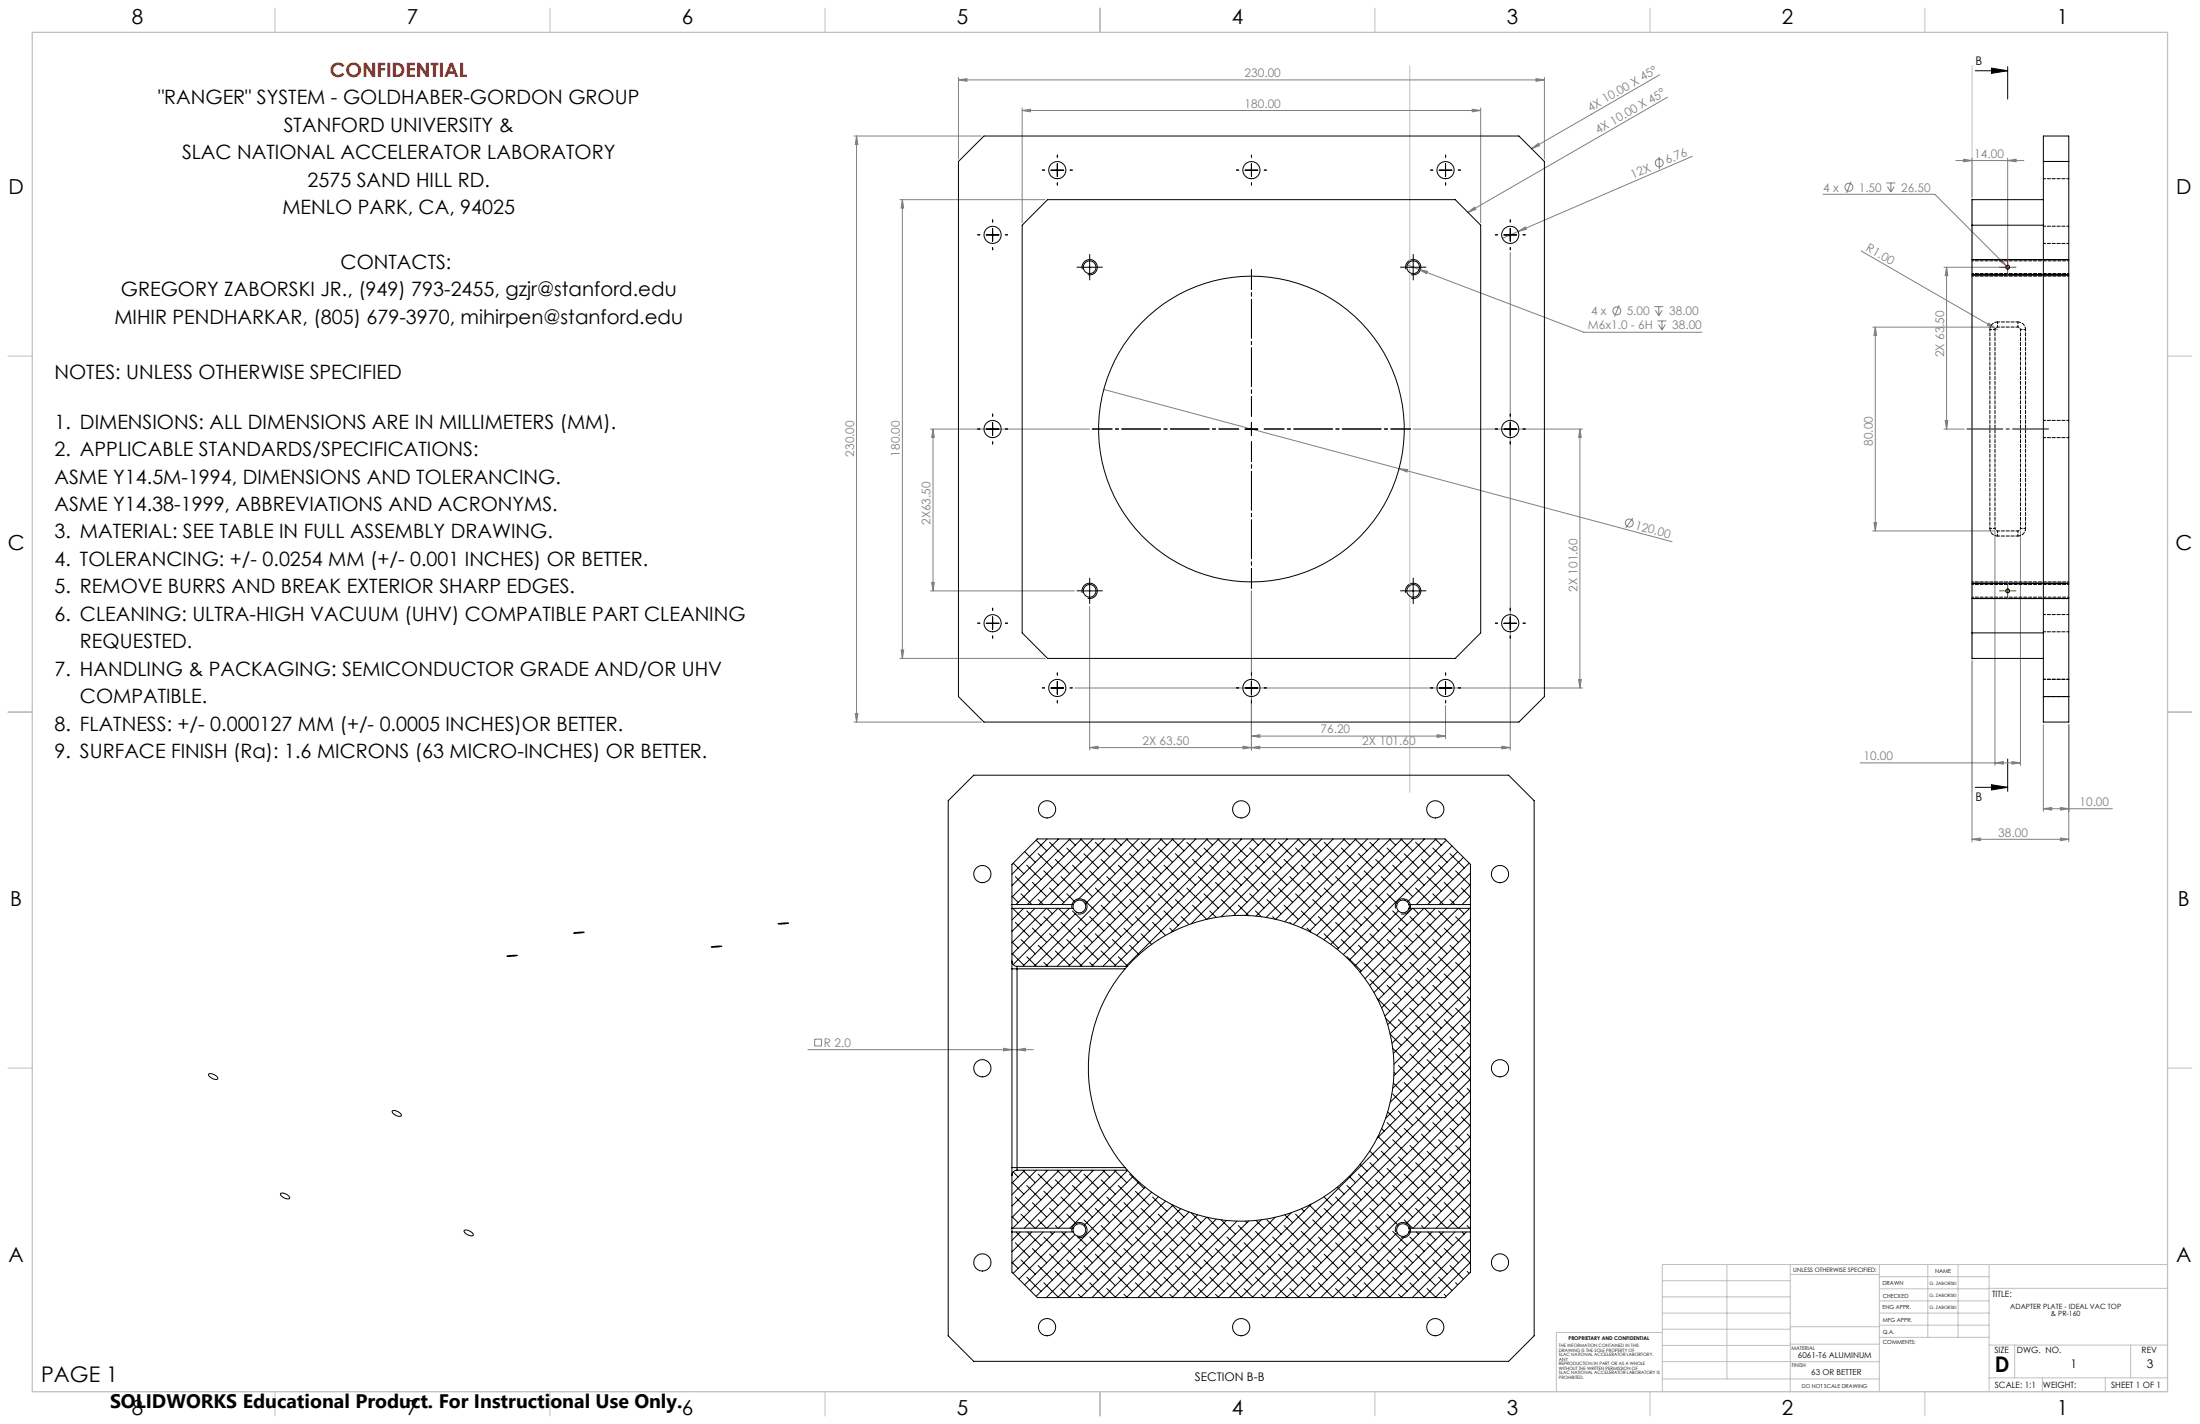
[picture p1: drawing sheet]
<svg xmlns="http://www.w3.org/2000/svg" width="864mm" height="559mm" viewBox="0 0 864 559" stroke-linecap="round" stroke-linejoin="round" font-family="sans-serif">
<g fill="none" stroke="#808080" stroke-width=".39">
<path d="M376.2 31.4l3.4-.5v1zM376.2 30.4v32M376.2 31.4h230M602.9 30.9l3.3 .5-3.3 .5zM606.2 30.4v32M651.5 29.4l-50.3 28.9M654.6 38.1l-78.4 45.3M335.2 53.4h50M336.2 53.4l.6 3.3h-1.1zM336.2 53.4v230M401.2 43.4l3.3-.5v1zM401.2 42.4v45"/>
<path d="M401.2 43.4h180M577.9 42.9l3.3 .5-3.3 .5zM581.2 42.4v45M601.2 58.3l2.6-2 .5 .9zM353.2 78.4h57M354.2 78.4l.6 3.3h-1.1zM354.2 78.4v180M651.3 61.5l.1 4.8M664.3 61.3l-68.4 29.5M715.6 76.2h43.9l28.1 28.2M726.7 71.3l-1.8 4.4M740.4 71.8h3.6"/>
<path d="M740.9 73.2l1.3 2.2M742.2 71.8v3.6M743.6 73.2l-1.4 2.2M767.8 63h26.7M770.8 62.5l3.3 .5-3.3 .5zM774.1 62v15.4M788.1 63l3.3-.5v1zM788.1 62v41.9M576.2 83.4l2.6-2.1 .6 .9zM592.8 99.1v195.3M595.9 90.8l2.9-1.8 .4 1zM595.9 90.8l-6.2 2.7"/>
<path d="M730.6 98.5l52.6 30.4M552.4 104l4.7 1.8M557.1 105.8l3.3 .7-.4 .9zM557.1 105.8l64.6 24.6h46.4M635.6 119.8l-1.8 4.4M763.1 104.9h24M764.1 104.9v63.5M764.1 104.9l.5 3.3h-1zM785.6 101.6l2 2.8-2.7-2zM787.6 104.4l1 1M649.4 120.3h3.5M649.8 121.7l1.4 2.2"/>
<path d="M650.6 125.9h3.6M651.1 127.4l1.3 2.1M651.2 120.3v3.6M652.4 125.9v3.6M652.5 121.7l-1.3 2.2M653.7 127.4l-1.3 2.1M735.2 128.4h47.9M736.1 128.4l.5 3.3h-1zM736.1 128.4v80M780.6 126.8l2.6 2.1-3.1-1.2zM783.2 128.9l.9 .5M433.3 152.8l115.9 31.1"/>
<path d="M365.2 168.4h62.5M366.3 168.4l.4 3.3h-1zM366.3 168.4v63.5M554.7 168.4h66.5M620.2 168.4l.5 3.3h-1zM620.2 168.4v101.6M763.1 168.4h8M763.6 165.1h1l-.5 3.3zM549.2 183.9l3.3 .4-.3 .9zM549.2 183.9l107.1 28.7M641 203.3l-2.9 3.9M735.2 208.4h47.9v92"/>
<path d="M735.6 205.1h1l-.5 3.3zM793.1 208.4v92M365.2 231.9h56.5M365.7 228.6h1l-.4 3.3zM427.7 237.9v56.5M491.2 231.9v62.5M353.2 258.4h57M353.7 255.1h1.1l-.6 3.3zM774.1 259.4v71M421.9 270h199.3M567.4 276.9v12.9M619.7 266.7h1l-.5 3.3z"/>
<path d="M335.2 283.4h50M335.7 280.1h1.1l-.6 3.3zM427.7 293.4l3.3-.6v1.1zM427.7 293.4h165.1M487.9 292.8l3.3 .6-3.3 .5zM491.2 293.4l3.3-.6v1.1zM491.2 288.9l3.3-.6v1zM491.2 288.9h76.2M564.1 288.3l3.3 .6-3.3 .4zM589.5 292.8l3.3 .6-3.3 .5zM730.2 299.4h62.9M783.1 299.4l3.3-.5v1z"/>
<path d="M789.8 298.9l3.3 .5-3.3 .5zM802.1 284.4v34M812.1 284.4v46M802.1 317.4l3.3-.5v1zM802.1 317.4h27.1M808.8 316.9l3.3 .5-3.3 .5zM774.1 329.4l3.3-.5v1zM774.1 329.4h38M808.8 328.9l3.3 .5-3.3 .5zM317.1 411.9h88.5M319.8 407.8h2.7v2.7h-2.7zM393.9 411.4l3.3 .5-3.3 .5z"/>
<path d="M399.2 411.9l3.3-.5v1z"/>
<circle cx="651.3" cy="63.9" r="1.55"/>
<circle cx="725.8" cy="73.5" r="1.55"/>
<circle cx="634.7" cy="122" r="1.55"/>
<circle cx="639.6" cy="205.2" r="1.55"/>
</g>
<g fill="none" stroke="#000" stroke-width=".39">
<path d="M775.4 27.8h12.7M781.8 26.7l6.3 1.1-6.3 1zM788.1 26.2v12.7M412.5 66.8h5M415 64.3v5M488.7 66.8h5M491.2 64.3v5M564.9 66.8h5M567.4 64.3v5M387.1 92.2h5M389.6 89.7v5M590.3 92.2h5"/>
<path d="M592.8 89.7v5M424.9 105.7a3 3 0 0 1 2.6-3.8 3 3 0 0 1 3.2 3.2 3 3 0 0 1-3.7 2.7M425.2 104.9h5M427.7 102.4v5M551.9 105.7a3 3 0 0 1 2.6-3.8 3 3 0 0 1 3.2 3.2 3 3 0 0 1-3.7 2.7M552.2 104.9h5M554.7 102.4v5M774.1 101.9h38M774.1 107.9h38M387.1 168.4h5M389.6 165.9v5M488.7 168.4h5"/>
<path d="M491.2 165.9v5M590.3 168.4h5M592.8 165.9v5M424.9 232.7a3 3 0 0 1 2.6-3.8 3 3 0 0 1 3.2 3.2 3 3 0 0 1-3.7 2.7M425.2 231.9h5M427.7 229.4v5M551.9 232.7a3 3 0 0 1 2.6-3.8 3 3 0 0 1 3.2 3.2 3 3 0 0 1-3.7 2.7M552.2 231.9h5M554.7 229.4v5M774.1 228.9h38M774.1 234.9h38M387.1 244.6h5"/>
<path d="M389.6 242.1v5M590.3 244.6h5M592.8 242.1v5M412.5 270h5M415 267.5v5M488.7 270h5M491.2 267.5v5M564.9 270h5M567.4 267.5v5M788.1 297.9v12.7M775.4 309h12.7M781.8 307.9l6.3 1.1-6.3 1z"/>
<path d="M420.8 356.5a2.99 2.99 0 0 1 2.7-3.8 2.99 2.99 0 0 1 3.2 3.3 2.99 2.99 0 0 1-3.8 2.6M547.8 356.5a2.99 2.99 0 0 1 2.7-3.8 2.99 2.99 0 0 1 3.2 3.3 2.99 2.99 0 0 1-3.8 2.6M199 375.2l4-.3-2.1 .4zM225.4 366.1l3.9-.3-2.5 .4zM279.3 371.6l3.9-.3-2.3 .4zM305.5 362.5l4-.3-2.1 .4zM82 421.4a2.86 2.86 0 0 1 3.4 2 2.85 2.85 0 0 1-3.5-1.9zM154.1 435.9a2.86 2.86 0 0 1 3.4 2 2.85 2.85 0 0 1-3.5-1.9zM110.2 468.3a2.86 2.86 0 0 1 3.5 2 2.85 2.85 0 0 1-3.6-1.9zM182.3 482.8a2.88 2.88 0 0 1 3.4 2 2.8 2.8 0 0 1-3.5-1.9zM420.8 483.5a2.99 2.99 0 0 1 2.7-3.8 2.99 2.99 0 0 1 3.2 3.3 2.99 2.99 0 0 1-3.8 2.6M547.8 483.5a2.99 2.99 0 0 1 2.7-3.8 2.99 2.99 0 0 1 3.2 3.3 2.99 2.99 0 0 1-3.8 2.6"/>
</g>
<path d="M804.1 168.3h-32" fill="none" stroke="#000" stroke-width=".39" stroke-dasharray="15.2 1.3 1.3 1.3" stroke-dashoffset="1.1"/>
<g fill="none" stroke="#c0c0c0" stroke-width=".39">
<path d="M108 3.2v9.5M215.9 3.2v9.5M323.8 3.2v9.5M431.8 3.2v9.5M539.7 3.2v9.5M647.7 3.2v9.5M755.6 3.2v9.5M553.4 25.8v285.2M774.1 25.8v285.2M3.1 139.7h9.6M850.9 139.7h9.5M3.1 279.4h9.6"/>
<path d="M850.9 279.4h9.5M3.1 419.1h9.6M850.9 419.1h9.5M677.9 496.2v44.9M702.8 496.2v49.9M737.7 496.2v49.9M756.7 496.2v28.6M768.6 496.2v28.6M780.8 496.2v49.9M850.9 496.2h-198.4v49.9M652.5 515.3h50.3M652.5 508.9h50.3"/>
<path d="M652.5 502.6h50.3M702.8 500.1h34.9M737.7 510.5h43.1M737.7 505.7h43.1M737.7 501h43.1M737.7 515.3h43.1M780.8 505.6h70.1M652.5 534.3l85.2 .1M652.5 528h50.3M652.5 521.6h50.3M652.5 522.9h-41.6v23.2M702.8 527.5h35"/>
<path d="M702.8 520.6h35M737.7 520h43.1M737.8 524.8h43M780.8 527.8h70.1M790.9 527.8v12.9M836.4 527.8v12.9M108 546.1v9.6M215.9 546.1v9.6M323.8 546.1v9.6M431.8 546.1v9.6M539.7 546.1v9.6M647.7 546.1v9.6"/>
<path d="M652.5 541.1h85.2M755.6 546.1v9.6M780.8 540.7h70.1M801.7 540.7v5.4M826.4 540.7v5.4"/>
</g>
<path d="M12.7 12.7h838.2v533.4h-838.2z" fill="none" stroke="#c0c0c0" stroke-width=".5"/>
<path d="M486.3 168.3h-57.5M491.3 163.3v-57.5M491.3 173.3v57.5M496.3 168.3h57.5" fill="none" stroke="#000" stroke-width=".39" stroke-dasharray="15.2 1.3 1.3 1.3" stroke-dashoffset="7.4"/>
<g fill="none" stroke="#000" stroke-width=".39" stroke-dasharray="15.2 1.3 1.3 1.3">
<path d="M410.1 66.7h-.9M415.1 61.7v-.8M415.1 71.7v.9M420.1 66.7h.8M486.3 66.7h-.9M491.3 61.7v-.8M491.3 71.7v.9M496.3 66.7h.8M562.5 66.7h-.9M567.5 61.7v-.8M567.5 71.7v.9M572.5 66.7h.8"/>
<path d="M384.7 92.1h-.9M389.7 87.1v-.8M389.7 97.1v.9M394.7 92.1h.8M587.9 92.1h-.9M592.9 87.1v-.8M592.9 97.1v.9M597.9 92.1h.8M425.3 104.8h-2.5M427.8 102.3v-2.5M427.8 107.3v2.5M430.3 104.8h2.5"/>
<path d="M552.3 104.8h-2.5M554.8 102.3v-2.5M554.8 107.3v2.5M557.3 104.8h2.5M384.7 168.3h-.9M389.7 163.3v-.8M389.7 173.3v.9M394.7 168.3h.8M587.9 168.3h-.9M592.9 163.3v-.8M592.9 173.3v.9M597.9 168.3h.8"/>
<path d="M389.7 239.5v-.8M425.3 231.8h-2.5M427.8 229.3v-2.5M427.8 234.3v2.5M430.3 231.8h2.5M552.3 231.8h-2.5M554.8 229.3v-2.5M554.8 234.3v2.5M557.3 231.8h2.5M592.9 239.5v-.8M384.7 244.5h-.9M389.7 249.5v.9"/>
<path d="M394.7 244.5h.8M587.9 244.5h-.9M592.9 249.5v.9M597.9 244.5h.8M410.1 269.9h-.9M415.1 264.9v-.8M415.1 274.9v.9M420.1 269.9h.8M486.3 269.9h-.9M491.3 264.9v-.8M491.3 274.9v.9M496.3 269.9h.8"/>
<path d="M562.5 269.9h-.9M567.5 264.9v-.8M567.5 274.9v.9M572.5 269.9h.8"/>
</g>
<path d="M785.6 104.8h-.7M788.1 102.3v-.7M788.1 107.3v.8M790.6 104.8h.8M785.6 231.8h-.7M788.1 229.3v-.7M788.1 234.3v.8M790.6 231.8h.8" fill="none" stroke="#808000" stroke-width=".39" stroke-dasharray="15.2 1.3 1.3 1.3"/>
<path d="M785.6 104.9h5M788.1 102.4v5M785.6 231.9h5M788.1 229.4v5" fill="none" stroke="#808000" stroke-width=".39"/>
<path d="M781.8 26.7l6.3 1.1-6.3 1zM781.8 307.9l6.3 1.1-6.3 1z" fill="#000"/>
<g fill="#808080">
<path d="M780.6 126.8l2.6 2.1-3.1-1.2z"/>
<path d="M595.9 90.8l2.9-1.8 .4 1z"/>
<path d="M601.2 58.3l2.6-2 .5 .9z"/>
<path d="M576.2 83.4l2.6-2.1 .6 .9z"/>
<path d="M549.2 183.9l3.3 .4-.3 .9z"/>
<path d="M788.1 63l3.3-.5v1zM770.8 62.5l3.3 .5-3.3 .5z"/>
<path d="M589.5 292.8l3.3 .6-3.3 .5zM491.2 293.4l3.3-.6v1.1z"/>
<path d="M376.2 31.4l3.4-.5v1zM602.9 30.9l3.3 .5-3.3 .5zM401.2 43.4l3.3-.5v1zM577.9 42.9l3.3 .5-3.3 .5zM557.1 105.8l2.9 1.6 .4-.9zM427.7 293.4l3.3-.6v1.1zM487.9 292.8l3.3 .6-3.3 .5zM491.2 288.9l3.3-.6v1zM564.1 288.3l3.3 .6-3.3 .4zM785.6 101.6l-.7 .8 2.7 2z"/>
<path d="M399.2 411.9l3.3-.5v1zM393.9 411.4l3.3 .5-3.3 .5z"/>
<path d="M764.1 104.9l.5 3.3h-1zM763.6 165.1h1l-.5 3.3z"/>
<path d="M736.1 128.4l.5 3.3h-1zM735.6 205.1h1l-.5 3.3z"/>
<path d="M336.2 53.4l.6 3.3h-1.1zM335.7 280.1h1.1l-.6 3.3zM354.2 78.4l.6 3.3h-1.1zM353.7 255.1h1.1l-.6 3.3zM620.2 168.4l.5 3.3h-1zM619.7 266.7h1l-.5 3.3zM366.3 168.4l.4 3.3h-1zM365.7 228.6h1l-.4 3.3z"/>
<path d="M774.1 329.4l3.3-.5v1zM808.8 328.9l3.3 .5-3.3 .5zM802.1 317.4l3.3-.5v1zM808.8 316.9l3.3 .5-3.3 .5zM783.1 299.4l3.3-.5v1zM789.8 298.9l3.3 .5-3.3 .5z"/>
</g>
<g fill="none" stroke="#000" stroke-width=".39">
<path d="M802.1 53.4h10v230h-10zM376.2 63.4l10.1-10h209.9l10 10v210l-10 10h-209.9l-10.1-10zM411.2 78.4h160.1l9.9 10v160l-9.9 10h-160.1l-10-10v-160zM802.1 78.4h-28v180h28M802.1 63.4h10M774.1 88.4h28M774.1 248.4h28M802.1 273.4h10M372.2 314.2l10-10h210l10 10v210l-10 10h-210l-10-10zM397.7 338.7l4.2 4.2M402.2 334.2l4.2 4.2M403 339.5l5.7 5.6"/>
<path d="M406.7 329.7l4.2 4.2M407.5 335l5.6 5.6M411.1 329.2l-13.9 13.9M412 330.5l5.6 5.6M414.3 337.3l5.6 5.6M415.2 329.2l.2 .2M415.6 329.2l-18.4 18.4M418.7 332.8l5.7 5.6M419.7 329.2l2.4 2.4M420.1 329.2l-22.9 22.8M421 339.5l5.6 5.6M424.2 329.2l4.6 4.7"/>
<path d="M424.6 329.2l-25.8 25.8M425.5 335l5.6 5.6M429 329.2l-25.7 25.8M430 330.5l5.6 5.6M432.2 337.3l5.6 5.6M433.1 329.2l.3 .2M433.5 329.2l-25.7 25.8M436.7 332.8l5.6 5.6M437.6 329.2l2.5 2.4M438 329.2l-25.7 25.8M439 339.5l5.6 5.6M442.1 329.2l4.7 4.7"/>
<path d="M442.5 329.2l-25.7 25.8M443.4 335l5.7 5.6M447 329.2l-24.2 24.1M447.9 330.5l5.6 5.6M450.2 337.3l5.6 5.6M451.1 329.2l.2 .2M451.5 329.2l-25.5 25.5M454.7 332.8l5.6 5.6M455.6 329.2l2.4 2.4M456 329.2l-50 50M456.9 339.5l5.6 5.6M460.1 329.2l4.7 4.7"/>
<path d="M460.5 329.2l-50 50M461.4 335l5.6 5.6M465 329.2l-50 50M465.9 330.5l5.6 5.6M468.1 337.3l5.6 5.6M469.1 329.2l.2 .2M469.4 329.2l-49.9 50M472.6 332.8l5.6 5.6M473.6 329.2l2.4 2.4M474 329.2l-50.1 50M474.9 339.5l5.6 5.6M478 329.2l4.7 4.7"/>
<path d="M478.4 329.2l-50 50M479.4 335l5.6 5.6M482.9 329.2l-50 50M483.9 330.5l5.6 5.6M486.1 337.3l5.6 5.6M487 329.2l.2 .2M487.4 329.2l-50 50M490.6 332.8l5.6 5.6M491.5 329.2l2.5 2.4M491.9 329.2l-50 50M492.8 339.5l5.6 5.6M496 329.2l4.7 4.7"/>
<path d="M496.4 329.2l-36.7 36.7M497.3 335l5.6 5.6M500.9 329.2l-33.3 33.3M501.8 330.5l5.6 5.6M504 337.3l5.7 5.6M505 329.2l.2 .2M505.4 329.2l-31.5 31.5M508.6 332.8l5.6 5.6M509.5 329.2l2.4 2.4M509.9 329.2l-30.5 30.5M510.8 339.5l5.6 5.6M514 329.2l4.7 4.7"/>
<path d="M514.3 329.2l-30 30.1M515.3 335l5.6 5.6M518.9 329.2l-30.1 30M519.8 330.5l5.6 5.6M522 337.3l5.6 5.6M523 329.2l.1 .2M523.3 329.2l-30.3 30.3M526.5 332.8l5.6 5.6M527.4 329.2l2.5 2.4M527.8 329.2l-30.8 30.8M528.7 339.5l5.7 5.6M531.9 329.2l4.7 4.7"/>
<path d="M532.3 329.2l-31.5 31.6M533.3 335l5.6 5.6M536.8 329.2l-32.5 32.5M537.7 330.5l5.6 5.6M540 337.3l5.6 5.6M540.9 329.2l.2 .2M541.3 329.2l-33.6 33.6M544.5 332.8l5.6 5.6M545.4 329.2l2.4 2.4M545.8 329.2l-34.9 34.9M546.7 339.5l5.6 5.6M549.9 329.2l4.7 4.7"/>
<path d="M550.3 329.2l-36.3 36.3M551.2 335l5.6 5.6M554.8 329.2l-37.9 37.9M555.7 330.5l5.6 5.6M558 337.3l5.6 5.6M558.9 329.2l.1 .2M559.3 329.2l-39.6 39.6M562.4 332.8l5.6 5.6M563.4 329.2l2.4 2.4M563.7 329.2l-41.3 41.4M564.7 339.5l5.6 5.6M567.7 329.7l-42.8 42.8"/>
<path d="M569.2 335l5.6 5.6M570 332l-42.7 42.6M572.2 334.2l-19.7 19.7M574.5 336.4l-18.5 18.6M576.7 338.7l-16.2 16.3M397.2 351.6l2.5 2.5M397.2 347.2l.2 .1M397.2 355v1.4M397.2 355h24.1M397.2 356.4h24.1M397.2 355v-15.8l10-10h160l10 10v15.8M397.2 356.4v20.8"/>
<path d="M397.3 356.4l-.1 .2M397.5 356.4l4.4 4.4M398.5 344l5.6 5.6M400.8 350.7l4.2 4.3M401.8 356.4l-4.6 4.6M403 357.5l5.7 5.6M405.3 346.3l5.6 5.6M406.3 356.4l-9.1 9.1M407.5 353l2 2M409.8 359.7l5.6 5.6M409.8 341.7l5.6 5.6M410.8 356.4l-13.6 13.6"/>
<path d="M411 356.4l2.1 2.2M412 348.5l5.6 5.6M415.3 356.4l-18.1 18.1M415.5 356.4l4.4 4.4M416.5 344l5.6 5.6M418.7 350.7l3.3 3.2M419.8 356.4l-22.1 22.1M421 357.5l5.6 5.6M421.3 355v1.4M421.3 355a2.51 2.51 0 0 1 3.9-1.3 2.51 2.51 0 0 1 0 4 2.51 2.51 0 0 1-3.9-1.3M421.4 354.8l-.1 .2M422.7 358l-21.2 21.2"/>
<path d="M423.2 346.3l5.6 5.6M425.5 353l5.6 5.6M427.7 359.7l5.7 5.6M427.7 341.7l5.7 5.6M430 348.5l5.6 5.6M432.2 355.2l5.6 5.6M434.4 344l5.7 5.6M436.7 350.7l5.6 5.6M439 357.5l5.6 5.6M441.2 346.3l5.6 5.6M443.4 353l5.7 5.6M445.7 359.7l5.6 5.6"/>
<path d="M445.7 341.7l5.6 5.6M447.9 348.5l5.6 5.6M450.2 355.2l5.6 5.6M452.4 344l5.6 5.6M454.7 350.7l5.6 5.6M456.9 357.5l5.6 5.6M459.2 346.3l5.6 5.6M461.4 353l5.6 5.6M463.7 359.7l3.1 3.1M463.7 341.7l5.6 5.6M465.9 348.5l5.6 5.6M468.1 355.2l5.6 5.6"/>
<path d="M470.4 344l5.6 5.6M472.6 350.7l5.6 5.6M474.9 357.5l2.5 2.5M477.1 346.3l5.6 5.6M479.4 353l5.6 5.6M481.6 341.7l5.6 5.6M483.9 348.5l5.6 5.6M486.1 355.2l4 4.1M488.4 344l5.6 5.6M490.6 350.7l5.6 5.6M492.8 357.5l2.3 2.2M495.1 346.3l5.6 5.6"/>
<path d="M497.3 353l5.6 5.6M499.6 359.7l1 1M499.6 341.7l5.6 5.6M501.8 348.5l5.6 5.6M504 355.2l5.7 5.6M506.3 344l5.6 5.6M508.6 350.7l5.6 5.6M510.8 357.5l5.6 5.6M513 346.3l5.7 5.6M515.3 353l5.6 5.6M517.5 359.7l5.6 5.6M517.5 341.7l5.6 5.6"/>
<path d="M519.8 348.5l5.6 5.6M522 355.2l5.6 5.6M524.3 344l5.6 5.6M526.5 350.7l5.6 5.6M528.7 357.5l5.7 5.6M531 346.3l5.6 5.6M533.3 353l5.6 5.6M535.5 359.7l5.6 5.6M535.5 341.7l5.6 5.6M537.7 348.5l5.6 5.6M540 355.2l5.6 5.6M542.2 344l5.6 5.6"/>
<path d="M544.5 350.7l3.9 4M546.7 357.5l5.6 5.6M549 357.5l-19.3 19.3M549 346.3l5.6 5.6M551.2 353l.4 .3M553 354.8l.2 .2M553.1 355v1.4M553.1 355a2.51 2.51 0 0 0-3.8-1.3 2.51 2.51 0 0 0 0 4 2.51 2.51 0 0 0 3.8-1.3M553.1 355h24.1M553.1 356.4h24.1M553.4 359.7l5.6 5.6M553.4 341.7l5.6 5.6"/>
<path d="M554.5 356.4l-22.7 22.7M554.7 356.4l2.1 2.2M555.7 348.5l5.6 5.6M558.9 356.4l-25 25.1M559.2 356.4l4.4 4.4M560.2 344l5.6 5.6M562.4 350.7l4.3 4.3M563.5 356.4l-27.7 27.6M564.7 357.5l5.6 5.6M566.9 346.3l5.6 5.6M567.9 356.4l-30.2 30.3M569.2 353l1.9 2"/>
<path d="M571.4 359.7l5.6 5.6M571.4 341.7l5.6 5.6M572.4 356.4l-33 33.1M572.6 356.4l2.2 2.2M573.7 348.5l3.5 3.5M576.9 356.4l-36 36M577.1 356.4l.1 .2M577.2 342.7l-12.3 12.3M577.2 347.2l-7.8 7.8M577.2 351.6l-3.3 3.4M577.2 355v1.4M577.2 356.4v125.6"/>
<path d="M397.2 374.1l4.7 4.7M397.2 369.6l2.5 2.4M397.2 365.1l.2 .2M397.2 377.2a1.99 1.99 0 0 0 2 2M397.2 377.2v3M398.5 361.9l5.6 5.7M399.2 379.2v1M399.2 379.2h43.3M400.8 368.7l5.6 5.6M403 375.4l3.8 3.8M405.3 364.2l5.6 5.6M407.5 370.9l5.6 5.7"/>
<path d="M409.8 377.7l1.5 1.5M412 366.4l5.6 5.6M414.3 373.2l5.6 5.6M416.5 361.9l5.6 5.7M418.7 368.7l5.7 5.6M421 375.4l3.8 3.8M423.2 364.2l5.6 5.6M425.5 370.9l5.6 5.7M427.7 377.7l1.6 1.5M430 366.4l5.6 5.6M432.2 373.2l5.6 5.6M434.4 361.9l5.7 5.7"/>
<path d="M436.7 368.7l5.6 5.6M439 375.4l3.6 3.7M441.2 364.2l5.6 5.6M442.5 379.2a60 60 0 0 1 86.4-3.2 60 60 0 0 1 0 86.4 60 60 0 0 1-86.4-3.2M442.5 379.2l-.9 1M443.4 370.9l3.7 3.7M447.9 366.4l4.2 4.2M452.4 361.9l5.1 5.2M454.7 368.7v.1M459.2 364.2l1.2 1.3M506.3 361.9l.6 .6M513 364.2l1.7 1.7"/>
<path d="M519.8 366.4l5.6 5.6M524.3 361.9l5.6 5.7M526.5 368.7l5.6 5.6M528.7 375.4l5.7 5.6M531 364.2l5.6 5.6M533.3 370.9l5.6 5.7M535.5 377.7l5.6 5.6M537.7 366.4l5.6 5.6M540 373.2l5.6 5.6M542.2 379.9l5.6 5.6M542.2 361.9l5.6 5.7M544.5 368.7l5.6 5.6"/>
<path d="M546.7 375.4l5.6 5.6M549 364.2l5.6 5.6M551.2 370.9l5.6 5.7M553.4 377.7l5.6 5.6M555.7 366.4l5.6 5.6M558 373.2l5.6 5.6M560.2 379.9l5.6 5.6M560.2 361.9l5.6 5.7M562.4 368.7l5.6 5.6M564.7 375.4l5.6 5.6M566.9 364.2l5.6 5.6M569.2 370.9l5.6 5.7"/>
<path d="M571.4 377.7l5.6 5.6M573.7 366.4l3.5 3.6M575.9 373.2l1.3 1.3M577.2 360.6l-34.8 34.9M577.2 365.1l-33.6 33.6M577.2 369.6l-32.5 32.5M577.2 374.1l-31.5 31.6M577.2 378.6l-30.8 30.8M397.2 380.2h2M397.2 380.2v78M399.2 380.2h42.4M399.2 380.2v78"/>
<path d="M441.6 380.2a59.9 59.9 0 0 0 0 78M537.7 384.4l5.6 5.6M540.6 391.7l5 5M543.9 399.6l3.9 3.9M544.5 386.6l5.6 5.7M546.7 393.4l5.6 5.6M549 382.2l5.6 5.6M551.2 388.9l5.6 5.6M553.4 395.6l5.6 5.6M555.7 384.4l5.6 5.6M558 391.1l5.6 5.6M560.2 397.9l5.6 5.6"/>
<path d="M562.4 386.6l5.6 5.7M564.7 393.4l5.6 5.6M566.9 382.2l5.6 5.6M569.2 388.9l5.6 5.6M571.4 395.6l5.6 5.6M573.7 384.4l3.5 3.6M575.9 391.1l1.3 1.4M577.2 383.1l-30.3 30.3M577.2 387.6l-30 30M577.2 392.1l-30 30M577.2 396.6l-30.5 30.5M545.7 405.9l4.4 4.3"/>
<path d="M546.7 411.3l5.6 5.6M549 418.1l5.6 5.6M549 400.1l5.6 5.6M551.2 406.9l5.6 5.6M553.4 413.6l5.6 5.6M555.7 402.4l5.6 5.6M558 409.1l5.6 5.6M560.2 415.8l5.6 5.7M562.4 404.6l5.6 5.6M564.7 411.3l5.6 5.6M566.9 418.1l5.6 5.6M566.9 400.1l5.6 5.6"/>
<path d="M569.2 406.9l5.6 5.6M571.4 413.6l5.6 5.6M573.7 402.4l3.5 3.5M575.9 409.1l1.3 1.3M577.2 401l-31.5 31.5M577.2 405.5l-33.3 33.4M577.2 410l-36.6 36.7M577.2 414.5l-94.7 94.7M577.2 419l-90.2 90.2M544.7 436.3l3.1 3.1M546.7 429.3l5.6 5.6M546.9 425l3.2 3.2"/>
<path d="M547.2 420.8l.6 .7M549 436l5.6 5.6M551.2 424.8l5.6 5.6M553.4 431.6l5.6 5.6M555.7 438.3l5.6 5.6M555.7 420.3l5.6 5.6M558 427.1l5.6 5.6M560.2 433.8l5.6 5.6M562.4 422.6l5.6 5.6M564.7 429.3l5.6 5.6M566.9 436l5.6 5.6M569.2 424.8l5.6 5.6"/>
<path d="M571.4 431.6l5.6 5.6M573.7 438.3l3.5 3.6M573.7 420.3l3.5 3.6M575.9 427.1l1.3 1.3M577.2 423.5l-85.7 85.7M577.2 428l-81.2 81.2M577.2 432.5l-76.7 76.7M577.2 437l-72.2 72.2M397.2 458.2h2M397.2 458.2v3M397.7 459.9l2 2M399.2 459.2a1.93 1.93 0 0 0-2 2"/>
<path d="M399.2 458.2v1M399.2 459.2h43.3M399.2 458.2h42.4M401.5 459.2l4.9 4.9M402.3 459.2l-5.1 5.1M406.8 459.2l-9.6 9.6M410.5 459.2l.4 .4M411.3 459.2l-14.1 14.1M415 459.2l2.6 2.7M415.8 459.2l-18.6 18.6M419.5 459.2l4.9 4.9M420.3 459.2l-22.8 22.8"/>
<path d="M424.8 459.2l-22.8 22.8M428.4 459.2l.4 .4M429.3 459.2l-22.8 22.8M432.9 459.2l2.7 2.7M433.7 459.2l-22.7 22.8M437.4 459.2l4.9 4.9M438.3 459.2l-22.8 22.8M441.6 458.2l.9 1M442.6 459.3l-22.6 22.7M533.9 456.9l2.7 2.7M537.7 451.7l3.4 3.4M537.7 456.2l5.6 5.7"/>
<path d="M540.9 445.9l4.7 4.7M542.2 451.8l5.6 5.6M542.4 442.9l.9 1M544.5 458.5l5.6 5.6M544.5 440.5l5.6 5.7M546.7 447.3l5.6 5.6M549 454l5.6 5.6M551.2 442.8l5.6 5.6M553.4 449.5l5.6 5.6M555.7 456.2l5.6 5.7M558 445l5.6 5.6M560.2 451.8l5.6 5.6"/>
<path d="M562.4 458.5l5.6 5.6M562.4 440.5l5.6 5.7M564.7 447.3l5.6 5.6M566.9 454l5.6 5.6M569.2 442.8l5.6 5.6M571.4 449.5l5.6 5.6M573.7 456.2l3.5 3.6M575.9 445l1.3 1.3M577.2 441.5l-67.7 67.7M577.2 445.9l-63.2 63.3M577.2 450.4l-58.8 58.8M577.2 454.9l-25.5 25.5"/>
<path d="M577.2 459.4l-22.5 22.6M397.2 477.4l2.5 2.4M397.2 472.9l.2 .2M397.2 463.9l4.7 4.7M397.2 461.2v20.8M398.5 469.7l5.6 5.6M400.8 476.5l5.5 5.5M403 465.2l5.7 5.7M405.3 471.9l5.6 5.7M407.5 478.7l3.3 3.3M407.5 460.7l5.6 5.6M409.8 467.5l5.6 5.6"/>
<path d="M412 474.2l5.6 5.6M414.3 463l5.6 5.6M416.5 469.7l5.6 5.6M418.7 476.5l4 3.9M421 465.2l5.6 5.7M423.2 471.9l5.6 5.7M425.5 478.7l5.6 5.6M425.5 460.7l5.6 5.6M427.7 467.5l5.7 5.6M430 474.2l5.6 5.6M432.2 463l5.6 5.6M434.4 469.7l5.7 5.6"/>
<path d="M436.7 476.5l5.6 5.6M439 465.2l5.6 5.7M441.2 471.9l5.6 5.7M443.4 478.7l5.7 5.6M443.4 460.7l5.7 5.6M444.8 461.6l-19.3 19.3M445.7 467.5l5.6 5.6M447.1 463.8l-42.6 42.6M447.9 474.2l5.6 5.6M449.5 465.9l-42.8 42.8M452.1 467.8l-41.4 41.4M452.4 469.7l5.6 5.6"/>
<path d="M454.7 476.5l5.6 5.6M454.7 469.7l-39.5 39.5M457.5 471.3l-37.8 37.9M459.7 472.5l5.1 5.1M460.4 472.9l-36.2 36.3M461.4 478.7l5.6 5.6M463.5 474.3l-34.8 34.9M466.8 475.6l-33.7 33.6M467.6 475.9l3.9 3.9M470.1 476.7l-32.5 32.5M473.7 477.7l-31.6 31.5M473.9 477.7l4.3 4.4"/>
<path d="M477.4 478.4l-30.8 30.8M479.4 478.7l5.6 5.6M481.4 478.9l-30.3 30.3M485.6 479.2l-30 30M488.8 479.2l.7 .6M490.1 479.1l-30 30.1M493 478.9l3.2 3.2M495.1 478.7l-30.5 30.5M497.3 478.7l5.6 5.6M500.6 477.7l-31.5 31.5M504.3 476.7l3.1 3.1M506.9 475.9l-33.3 33.3"/>
<path d="M508.6 476.5l5.6 5.6M510.9 474.3l1 1M514 472.9l4.7 4.7M514.7 472.5l-36.7 36.7M515.3 478.7l5.6 5.6M519.7 469.7l3.4 3.4M519.8 474.2l5.6 5.6M524.3 469.7l5.6 5.6M524.9 465.9l2.7 2.7M526.5 476.5l5.6 5.6M528.7 465.2l5.7 5.7M529.7 461.6l2.4 2.5"/>
<path d="M531 471.9l5.6 5.7M533.3 478.7l5.6 5.6M533.3 460.7l5.6 5.6M535.5 467.5l5.6 5.6M537.7 474.2l5.6 5.6M540 463l5.6 5.6M542.2 469.7l5.6 5.6M544.5 476.5l4.5 4.4M546.7 465.2l5.6 5.7M549 471.9l5.6 5.7M551.2 478.7l3.3 3.3M551.2 460.7l5.6 5.6"/>
<path d="M553.4 467.5l5.6 5.6M555.7 474.2l5.6 5.6M558 463l5.6 5.6M560.2 469.7l5.6 5.6M562.4 476.5l5.5 5.5M564.7 465.2l5.6 5.7M566.9 471.9l5.6 5.7M569.2 478.7l3.2 3.3M569.2 460.7l5.6 5.6M571.4 467.5l5.6 5.6M573.7 474.2l3.5 3.6M575.9 463l1.3 1.3"/>
<path d="M577.2 463.9l-18 18.1M577.2 468.4l-13.5 13.6M577.2 472.9l-9.1 9.1M577.2 477.4l-4.6 4.6M397.2 495.3l2.5 2.5M397.2 490.9l.2 .1M397.2 481.9l.1 .1M397.2 482v1.4M397.2 482h24.1M397.2 483.4h24.1M397.2 483.4v15.8l10 10h160l10-10v-15.8M398.5 487.7l5.6 5.6"/>
<path d="M398.8 483.4l3.1 3.2M400.5 483.4l-3.3 3.4M400.8 494.4l5.6 5.6M403.3 483.4l5.4 5.4M405 483.4l-7.8 7.8M405.3 489.9l5.6 5.6M407.5 496.6l5.6 5.7M409.5 483.4l-12.3 12.3M409.8 485.4l5.6 5.6M412 492.2l5.6 5.6M412.3 483.4l.8 .9M414 483.4l-16.3 16.3"/>
<path d="M414.3 498.9l5.6 5.6M414.3 480.9l1 1.1M416.5 487.7l5.6 5.6M416.8 483.4l3.1 3.2M418.5 483.4l-18.5 18.6M418.7 494.4l5.7 5.6M421.3 483.4l.1 .2M421.3 482v1.4M421.3 482a2.51 2.51 0 0 1 3.9-1.3 2.51 2.51 0 0 1 0 4 2.51 2.51 0 0 1-3.9-1.3M422 484.5l-19.8 19.7M422.8 485l3.8 3.8M423.2 489.9l5.6 5.6"/>
<path d="M425.5 496.6l5.6 5.7M427.7 485.4l5.7 5.6M430 492.2l5.6 5.6M432.2 498.9l5.6 5.6M432.2 480.9l5.6 5.7M434.4 487.7l5.7 5.6M436.7 494.4l5.6 5.6M439 483.2l5.6 5.6M441.2 489.9l5.6 5.6M443.4 496.6l5.7 5.7M445.7 485.4l5.6 5.6M447.9 492.2l5.6 5.6"/>
<path d="M450.2 498.9l5.6 5.6M450.2 480.9l5.6 5.7M452.4 487.7l5.6 5.6M454.7 494.4l5.6 5.6M456.9 483.2l5.6 5.6M459.2 489.9l5.6 5.6M461.4 496.6l5.6 5.7M463.7 485.4l5.6 5.6M465.9 492.2l5.6 5.6M468.1 498.9l5.6 5.6M468.1 480.9l5.6 5.7M470.4 487.7l5.6 5.6"/>
<path d="M472.6 494.4l5.6 5.6M474.9 483.2l5.6 5.6M477.1 489.9l5.6 5.6M479.4 496.6l5.6 5.7M481.6 485.4l5.6 5.6M483.9 492.2l5.6 5.6M486.1 498.9l5.6 5.6M486.1 480.9l5.6 5.7M488.4 487.7l5.6 5.6M490.6 494.4l5.6 5.6M492.8 483.2l5.6 5.6M495.1 489.9l5.6 5.6"/>
<path d="M497.3 496.6l5.6 5.7M499.6 485.4l5.6 5.6M501.8 492.2l5.6 5.6M504 498.9l5.7 5.6M504 480.9l5.7 5.7M506.3 487.7l5.6 5.6M508.6 494.4l5.6 5.6M510.8 483.2l5.6 5.6M513 489.9l5.7 5.6M515.3 496.6l5.6 5.7M517.5 485.4l5.6 5.6M519.8 492.2l5.6 5.6"/>
<path d="M522 498.9l5.6 5.6M522 480.9l5.6 5.7M524.3 487.7l5.6 5.6M526.5 494.4l5.6 5.6M528.7 483.2l5.7 5.6M531 489.9l5.6 5.6M533.3 496.6l5.6 5.7M535.5 485.4l5.6 5.6M537.7 492.2l5.6 5.6M540 498.9l5.6 5.6M540 480.9l5.6 5.7M542.2 487.7l5.6 5.6"/>
<path d="M544.5 494.4l5.6 5.6M546.7 483.2l5.6 5.6M548.4 483.7l-25.4 25.5M549 489.9l5.6 5.6M551.2 496.6l5.6 5.7M551.6 485l-24.2 24.2M553.1 482v1.4M553.1 482a2.51 2.51 0 0 0-3.8-1.3 2.51 2.51 0 0 0 0 4 2.51 2.51 0 0 0 3.8-1.3M553.1 482h24.1M553.1 483.4h24.1M553.2 483.4l-.2 .2M553.4 485.4l5.6 5.6"/>
<path d="M555.7 492.2l5.6 5.6M556 483.4l.8 .9M557.7 483.4l-25.8 25.8M558 498.9l5.6 5.6M558 480.9l.9 1.1M560.2 487.7l5.6 5.6M560.5 483.4l3.1 3.2M562.2 483.4l-25.8 25.8M562.4 494.4l5.6 5.6M564.9 483.4l5.4 5.4M566.7 483.4l-25.8 25.8M566.9 489.9l5.6 5.6"/>
<path d="M569.2 496.6l5.3 5.4M571.1 483.4l-25.7 25.8M571.4 485.4l5.6 5.6M573.7 492.2l3.5 3.5M573.9 483.4l.9 .9M575.6 483.4l-25.7 25.8M575.9 498.9l.8 .8M575.9 480.9l1 1.1M577.2 481.9l-.1 .1M577.2 486.3l-22.8 22.9M577.2 490.9l-18.3 18.3M577.2 495.3l-13.8 13.9"/>
<path d="M577.2 482v1.4M403 501.2l5.7 5.6M409.8 503.4l5.6 5.6M416.5 505.6l3.6 3.6M421 501.2l5.6 5.6M423.2 507.9l1.4 1.3M427.7 503.4l5.7 5.6M434.4 505.6l3.6 3.6M439 501.2l5.6 5.6M441.2 507.9l1.3 1.3M445.7 503.4l5.6 5.6M452.4 505.6l3.6 3.6"/>
<path d="M456.9 501.2l5.6 5.6M459.2 507.9l1.3 1.3M463.7 503.4l5.6 5.6M470.4 505.6l3.6 3.6M474.9 501.2l5.6 5.6M477.1 507.9l1.3 1.3M481.6 503.4l5.6 5.6M488.4 505.6l3.5 3.6M492.8 501.2l5.6 5.6M495.1 507.9l1.3 1.3M499.6 503.4l5.6 5.6M506.3 505.6l3.6 3.6"/>
<path d="M510.8 501.2l5.6 5.6M513 507.9l1.3 1.3M517.5 503.4l5.6 5.6M524.3 505.6l3.5 3.6M528.7 501.2l5.7 5.6M531 507.9l1.3 1.3M535.5 503.4l5.6 5.6M542.2 505.6l3.6 3.6M546.7 501.2l5.6 5.6M549 507.9l1.3 1.3M553.4 503.4l5.6 5.6M560.2 505.6l3.5 3.6"/>
<path d="M564.7 501.2l5.3 5.2M566.9 507.9l.8 .8M571.4 503.4l.8 .8"/>
<circle cx="415" cy="66.8" r="3.4"/>
<circle cx="491.2" cy="66.8" r="3.4"/>
<circle cx="567.4" cy="66.8" r="3.4"/>
<circle cx="389.6" cy="92.2" r="3.4"/>
<circle cx="592.8" cy="92.2" r="3.4"/>
<circle cx="427.7" cy="104.9" r="2.49"/>
<circle cx="554.7" cy="104.9" r="2.49"/>
<circle cx="788.1" cy="104.9" r=".75"/>
<circle cx="389.6" cy="168.4" r="3.4"/>
<circle cx="491.2" cy="168.4" r="60"/>
<circle cx="592.8" cy="168.4" r="3.4"/>
<circle cx="427.7" cy="231.9" r="2.49"/>
<circle cx="554.7" cy="231.9" r="2.49"/>
<circle cx="788.1" cy="231.9" r=".75"/>
<circle cx="389.6" cy="244.6" r="3.4"/>
<circle cx="592.8" cy="244.6" r="3.4"/>
<circle cx="415" cy="270" r="3.4"/>
<circle cx="491.2" cy="270" r="3.4"/>
<circle cx="567.4" cy="270" r="3.4"/>
<circle cx="411" cy="317.6" r="3.4"/>
<circle cx="487.2" cy="317.6" r="3.4"/>
<circle cx="563.4" cy="317.6" r="3.4"/>
<circle cx="385.6" cy="343" r="3.4"/>
<circle cx="588.8" cy="343" r="3.4"/>
<circle cx="385.6" cy="419.2" r="3.4"/>
<circle cx="588.8" cy="419.2" r="3.4"/>
<circle cx="385.6" cy="495.4" r="3.4"/>
<circle cx="588.8" cy="495.4" r="3.4"/>
<circle cx="411" cy="520.8" r="3.4"/>
<circle cx="487.2" cy="520.8" r="3.4"/>
<circle cx="563.4" cy="520.8" r="3.4"/>
</g>
<path d="M783.1 129.3l.3-.6 .7-.4M793.1 129.3l-.3-.6-.7-.4M783.1 207.3l.3 .7 .7 .3M792.1 208.3l.8-.3 .2-.7" fill="none" stroke="#000" stroke-width=".39" stroke-dasharray="1.3 .6" stroke-dashoffset=".8"/>
<path d="M774.1 107.3h38M812.1 102.3h-38M812.1 108.3h-38M781.1 129.3v78M783.1 207.3v-78M793.1 207.3v-78M795.1 207.3v-78M774.1 234.3h38M774.1 228.3h38M812.1 229.3h-38" fill="none" stroke="#000" stroke-width=".39" stroke-dasharray="1.3 .6" stroke-dashoffset=".7"/>
<g fill="none" stroke="#000" stroke-width=".39" stroke-dasharray="1.3 .6" stroke-dashoffset=".4">
<path d="M802.1 70.1h10M812.1 63.4h-10M802.1 95.5h10M812.1 88.8h-10M784.1 128.3h8M792.1 126.3h-8M802.1 171.7h10M812.1 165h-10M784.1 208.3h8M784.1 210.3h8M802.1 247.9h10M812.1 241.2h-10"/>
<path d="M802.1 273.3h10M812.1 266.6h-10"/>
</g>
<path d="M788.1 104.1l.3 .1M788.2 105.6h-.2M788.1 231.1l.3 .1M788.2 232.6h-.2" fill="none" stroke="#000" stroke-width=".39" stroke-dasharray="1.3 .6"/>
<path d="M781.1 129.3h2M784.1 126.3v2M792.1 126.3v2M793.1 129.3h2M781.1 207.3h2M784.1 208.3v2M792.1 208.3v2M793.1 207.3h2" fill="none" stroke="#000" stroke-width=".39" stroke-dasharray="1.3 .6" stroke-dashoffset=".6"/>
<path d="M784.1 126.3a3 3 0 0 0-3 3M795.1 129.3a3 3 0 0 0-3-3M781.1 207.3a3 3 0 0 0 3 3M792.1 210.3a3 3 0 0 0 3-3" fill="none" stroke="#000" stroke-width=".39" stroke-dasharray="1.3 .6" stroke-dashoffset=".2"/>
<g font-size="8.5">
<text x="783.1" y="538.4">D</text>
<text x="16.1" y="542.3">PAGE 1</text>
</g>
<g font-size="8.1">
<text x="51.7" y="9.3">8</text>
<text x="159.7" y="9.3">7</text>
<text x="267.6" y="9.3">6</text>
<text x="375.5" y="9.3">5</text>
<text x="483.5" y="9.3">4</text>
<text x="591.4" y="9.3">3</text>
<text x="699.4" y="9.3">2</text>
<text x="807.3" y="9.3">1</text>
<text x="3.3" y="76">D</text>
<text x="854.2" y="76">D</text>
<text x="3" y="215.7">C</text>
<text x="853.9" y="215.7">C</text>
<text x="4" y="355.4">B</text>
<text x="854.9" y="355.4">B</text>
<text x="3.3" y="495.1">A</text>
<text x="854.2" y="495.1">A</text>
<text x="51.7" y="555.4">8</text>
<text x="159.7" y="555.4">7</text>
<text x="267.6" y="555.4">6</text>
<text x="375.5" y="555.4">5</text>
<text x="483.5" y="555.4">4</text>
<text x="591.4" y="555.4">3</text>
<text x="699.4" y="555.4">2</text>
<text x="807.3" y="555.4">1</text>
</g>
<text font-size="7.8" fill="#f00" x="129.5" y="30.2">CONFIDENTIAL</text>
<g font-size="7.8">
<text x="62.1" y="40.9">&quot;RANGER&quot; SYSTEM - GOLDHABER-GORDON GROUP</text>
<text x="111.4" y="51.7">STANFORD UNIVERSITY &amp;</text>
<text x="71.4" y="62.4">SLAC NATIONAL ACCELERATOR LABORATORY</text>
<text x="120.7" y="73.2">2575 SAND HILL RD.</text>
<text x="110.9" y="84">MENLO PARK, CA, 94025</text>
<text x="133.7" y="105.5">CONTACTS:</text>
<text x="47.4" y="116.3">GREGORY ZABORSKI JR., (949) 793-2455, gzjr@stanford.edu</text>
<text x="44.9" y="127">MIHIR PENDHARKAR, (805) 679-3970, mihirpen@stanford.edu</text>
<text x="21.4" y="148.7">NOTES: UNLESS OTHERWISE SPECIFIED</text>
<text x="21.4" y="168.3">1. DIMENSIONS: ALL DIMENSIONS ARE IN MILLIMETERS (MM).</text>
<text x="21.4" y="179">2. APPLICABLE STANDARDS/SPECIFICATIONS:</text>
<text x="21.4" y="189.8">ASME Y14.5M-1994, DIMENSIONS AND TOLERANCING.</text>
<text x="21.4" y="200.5">ASME Y14.38-1999, ABBREVIATIONS AND ACRONYMS.</text>
<text x="21.4" y="211.3">3. MATERIAL: SEE TABLE IN FULL ASSEMBLY DRAWING.</text>
<text x="21.4" y="222.1">4. TOLERANCING: +/- 0.0254 MM (+/- 0.001 INCHES) OR BETTER.</text>
<text x="21.4" y="232.8">5. REMOVE BURRS AND BREAK EXTERIOR SHARP EDGES.</text>
<text x="21.4" y="243.6">6. CLEANING: ULTRA-HIGH VACUUM (UHV) COMPATIBLE PART CLEANING</text>
<text x="31.4" y="254.4">REQUESTED.</text>
<text x="21.4" y="265.1">7. HANDLING &amp; PACKAGING: SEMICONDUCTOR GRADE AND/OR UHV</text>
<text x="31.4" y="275.9">COMPATIBLE.</text>
<text x="21.4" y="286.7">8. FLATNESS: +/- 0.000127 MM (+/- 0.0005 INCHES)OR BETTER.</text>
<text x="21.4" y="297.4">9. SURFACE FINISH (Ra): 1.6 MICRONS (63 MICRO-INCHES) OR BETTER.</text>
</g>
<text font-size="7.7" x="43.2" y="552.5">SOLIDWORKS Educational Product. For Instructional Use Only.</text>
<g font-size="4.7">
<text x="775.4" y="25.7">B</text>
<text x="775.4" y="314.3">B</text>
<text x="812.8" y="537">1</text>
<text x="842.7" y="537">3</text>
<text x="469" y="542.1">SECTION B-B</text>
</g>
<g font-size="4.7" fill="#808080">
<text x="488.6" y="30.3">230.00</text>
<text x="488.6" y="42.3">180.00</text>
<text x="624.3" y="43.9" transform="rotate(-30 624.3 43.9)">4X 10.00 X 45°</text>
<text x="627.4" y="52.7" transform="rotate(-30 627.4 52.7)">4X 10.00 X 45°</text>
<text x="654.4" y="64.5" transform="rotate(-23 654.4 64.5)">6.76</text>
<text x="775" y="62">14.00</text>
<text x="641" y="70.2" transform="rotate(-23 641 70.2)">12X</text>
<text x="715.7" y="75.2">4 x</text>
<text x="729.6" y="75.2">1.50</text>
<text x="746.3" y="75.2">26.50</text>
<text x="732.2" y="98.2" transform="rotate(30 732.2 98.2)">R1.00</text>
<text x="624.6" y="123.7">4 x</text>
<text x="638.6" y="123.7">5.00</text>
<text x="655.2" y="123.7">38.00</text>
<text x="623.3" y="129.3">M6x1.0 - 6H</text>
<text x="656.4" y="129.3">38.00</text>
<text x="763.1" y="140.2" transform="rotate(-90 763.1 140.2)">2X 63.50</text>
<text x="335.2" y="179.2" transform="rotate(-90 335.2 179.2)">230.00</text>
<text x="353.2" y="179.2" transform="rotate(-90 353.2 179.2)">180.00</text>
<text x="735.1" y="175" transform="rotate(-90 735.1 175)">80.00</text>
<text x="365.2" y="206" transform="rotate(-90 365.2 206)">2X63.50</text>
<text x="641.6" y="207.5" transform="rotate(15 641.6 207.5)">120.00</text>
<text x="619.2" y="232.2" transform="rotate(-90 619.2 232.2)">2X 101.60</text>
<text x="518.4" y="287.8">76.20</text>
<text x="448.5" y="292.3">2X 63.50</text>
<text x="534.8" y="292.3">2X 101.60</text>
<text x="731.5" y="298.3">10.00</text>
<text x="816.3" y="316.3">10.00</text>
<text x="784.4" y="328.3">38.00</text>
<text x="323.4" y="410.8">R 2.0</text>
</g>
<g font-size="3.4">
<text x="782" y="508.9">TITLE:</text>
<text x="782.9" y="531">SIZE</text>
<text x="791.7" y="531">DWG. NO.</text>
<text x="840.7" y="531.1">REV</text>
<text x="783" y="544.6">SCALE: 1:1</text>
<text x="801.9" y="544.7">WEIGHT:</text>
<text x="828.7" y="544.6">SHEET 1 OF 1</text>
</g>
<g font-size="3.2">
<text x="705.8" y="532.7">6061-T6 ALUMINUM</text>
<text x="711" y="539.5">63 OR BETTER</text>
</g>
<g font-size="2.8">
<text x="789.1" y="513.8">ADAPTER PLATE - IDEAL VAC TOP</text>
<text x="805.1" y="516.6">&amp; PR-160</text>
</g>
<text font-size="2.4" x="704" y="499.1">UNLESS OTHERWISE SPECIFIED:</text>
<g font-size="2.2">
<text x="759.6" y="499.5">NAME</text>
<text x="739" y="504.3">DRAWN</text>
<text x="739.1" y="509.2">CHECKED</text>
<text x="739" y="513.9">ENG APPR.</text>
<text x="739.1" y="518.6">MFG APPR.</text>
<text x="739.1" y="523.3">Q.A.</text>
<text x="739.1" y="527.5">COMMENTS:</text>
</g>
<text font-size="2.1" x="707.3" y="544.5">DO NOT SCALE DRAWING</text>
<g font-size="2">
<text x="615.7" y="525.8">PROPRIETARY AND CONFIDENTIAL</text>
<text x="703.3" y="529.6">MATERIAL</text>
<text x="703.3" y="536.4">FINISH</text>
</g>
<g font-size="1.8">
<text x="757.4" y="509">G. ZABORSKI</text>
<text x="757.5" y="504.3">G. ZABORSKI</text>
<text x="757.4" y="513.8">G. ZABORSKI</text>
<text x="612" y="528.7">THE INFORMATION CONTAINED IN THIS</text>
<text x="612" y="530.5">DRAWING IS THE SOLE PROPERTY OF</text>
<text x="612" y="532.2">SLAC NATIONAL ACCELERATOR LABORTORY.</text>
<text x="612" y="534">ANY</text>
<text x="612" y="535.8">REPRODUCTION IN PART OR AS A WHOLE</text>
<text x="612" y="537.5">WITHOUT THE WRITTEN PERMISSION OF</text>
<text x="612" y="539.3">SLAC NATIONAL ACCELERATOR LABORATORY IS</text>
<text x="612" y="541.1">PROHIBITED.</text>
</g>
</svg>
